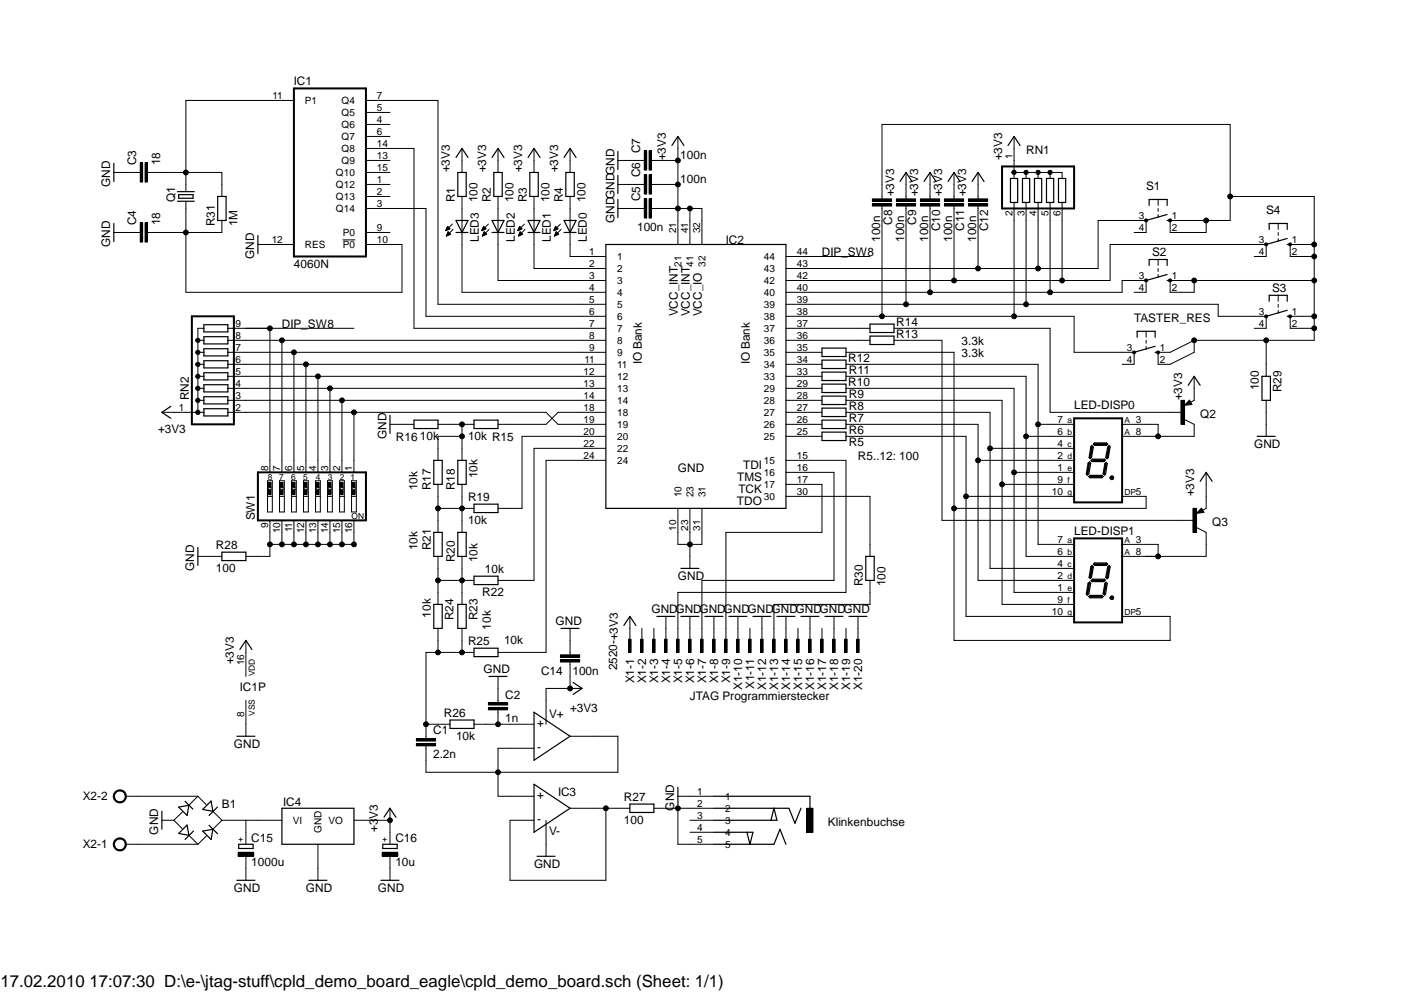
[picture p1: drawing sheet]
<svg xmlns="http://www.w3.org/2000/svg" width="297mm" height="210mm" viewBox="0 0 297 210" stroke-linecap="round" stroke-linejoin="round" font-family="sans-serif">
<g fill="none" stroke="#000" stroke-width=".21">
<path d="M24.1 36.5h5.6M29.7 34.5h.5v4h-.5zM30.7 34.5h.5v4h-.5zM31.2 36.5h15.7v5.1M62.2 21.3h-22.9v19.3M77.4 39h5.1M77.4 26.3h5.1M77.4 23.8h5.1M77.4 28.9h5.1M77.4 21.3h15.3v43.1h35.5M77.4 34h5.1M77.4 31.4h10.2v38.1h40.6"/>
<path d="M77.4 36.5h5.1M97.7 31.4v5.1M105.4 31.4v5.1M113 31.4v5.1M120.6 31.4v5.1M130.7 39h5.6M130.7 34h5.6M136.3 37h.5v4.1h-.5zM136.3 31.9h.5v4.1h-.5zM137.3 37h.5v4.1h-.5zM137.3 31.9h.5v4.1h-.5zM137.8 39h5.6"/>
<path d="M137.8 34h5.6M143.4 28.9v22.8M191.7 36.5v5.6M196.8 36.5v5.6M201.8 36.5v5.6M206.9 36.5v5.6M214.2 36.2l.3-.2 .4 .2 .1 .3-.1 .3-.4 .2-.3-.2-.1-.3 .5-.1-.5 .1zM214.5 36.5h10.2v1.3M214.5 28.9v8.9M216.7 36.2l.4-.2 .3 .2 .1 .3-.1 .3-.3 .2-.4-.2-.1-.3 .5-.1-.5 .1zM217.1 36.5v1.3M219.3 36.2l.3-.2 .4 .2 .1 .3-.1 .3-.4 .2-.3-.2-.1-.3 .5-.1-.5 .1z"/>
<path d="M219.6 36.5v1.3M221.8 36.2l.4-.2 .3 .2 .1 .3-.1 .3-.3 .2-.4-.2-.1-.3 .5-.1-.5 .1zM222.2 36.5v1.3M24.1 49.2h5.6M29.7 47.2h.5v4h-.5zM30.7 47.2h.5v4h-.5zM39.3 42.6v19.2h45.7v-10.1h-7.6M46.9 46.7v2.5h-15.7M54.6 51.7h7.6M72.5 50.8h2.6M77.4 41.6h5.1M77.4 44.1h12.7v22.8h38.1"/>
<path d="M77.4 49.2h5.1M94.3 48.7h.2M94.4 48.6h.3M94.4 48.6h.5M94.4 48.5h.7M94.4 49.9h.2M94.5 48.3h.6M94.5 49.8h.3M94.5 48.3h.5M94.5 49.7h.5M94.6 48.2h.4M94.6 49.6h.6"/>
<path d="M94.6 48.1h.3M94.6 49.5h.7M94.7 48h.1M94.7 49.4h.5M94.7 47.9l-.4 .9M94.7 47.9l.5 .5-.9 .4M94.7 47.9h.1M94.7 49.4h.4M94.7 49.2h.3M94.8 49.1h.1M94.8 49.1l-.4 .9M94.8 49.1l.5 .5-.9 .4"/>
<path d="M95.7 47.4l-1.4 1.4M95.8 48.6l-1.4 1.4M97.7 41.6v20.2h30.5M101.9 48.7h.2M102 48.6h.3M102 48.6h.5M102.1 48.5h.6M102.1 49.9h.1M102.1 48.3h.6M102.1 49.8h.3M102.1 49.7h.5M102.2 48.2h.4"/>
<path d="M102.2 49.6h.6M102.2 48.1h.3M102.2 49.5h.7M102.3 48h.1M102.3 49.4h.5M102.3 47.9h.1M102.3 49.4h.4M102.3 47.9l-.4 .9M102.3 47.9l.5 .5-.9 .4M102.4 49.2h.2M102.4 49.1h.1M102.4 49.1l-.3 .9"/>
<path d="M102.4 49.1l.6 .5-.9 .4M103.3 47.4l-1.4 1.4M103.5 48.6l-1.4 1.4M105.4 41.6v17.8h22.8M109.6 48.7h.1M109.6 48.6h.3M109.6 48.6h.5M109.7 48.5h.6M109.7 49.9h.1M109.7 48.3h.7M109.7 49.8h.3M109.8 48.3h.5"/>
<path d="M109.8 49.7h.4M109.8 48.2h.4M109.8 49.6h.6M109.9 48.1h.2M109.9 49.5h.6M109.9 48h.1M109.9 47.9h.1M109.9 49.4h.5M109.9 47.9l-.3 .9M109.9 47.9l.5 .5-.8 .4M110 49.2h.2M110 49.1h.1"/>
<path d="M110.1 49.1l-.4 .9M110.1 49.1l.5 .5-.9 .4M111 47.4l-1.4 1.4M111.1 48.6l-1.4 1.4M113 41.6v15.2h15.2M117.2 48.7h.1M117.2 48.6h.4M117.3 48.6h.5M117.3 48.5h.6M117.3 49.9h.1M117.3 48.3h.7M117.3 49.8h.3"/>
<path d="M117.4 48.3h.5M117.4 49.7h.5M117.4 48.2h.4M117.4 49.6h.7M117.5 48.1h.2M117.5 49.5h.6M117.5 48h.1M117.5 47.9h.1M117.5 49.4h.6M117.6 49.4h.3M117.6 49.2h.3M117.6 47.9l-.4 .9"/>
<path d="M117.6 47.9l.5 .5-.9 .4M117.6 49.1h.2M117.6 49.1h.1M117.7 49.1l-.4 .9M117.7 49.1l.5 .5-.9 .4M118.6 47.4l-1.4 1.4M118.7 48.6l-1.4 1.4M120.6 41.6v12.7h7.6M130.7 44.1h5.6M136.3 42.1h.5v4h-.5zM137.3 42.1h.5v4h-.5zM137.8 44.1h10.7v7.6"/>
<path d="M146 44.1v7.6M166.3 54.3h17.8M184.6 42.1h4v.5h-4zM184.6 43.1h4v.5h-4zM186.6 42.1v-15.8h73.7v20.4h-12.7v2.5h7.6v-2.5M186.6 43.6v23.3M189.6 42.1h4.1v.5h-4.1zM189.6 43.1h4.1v.5h-4.1zM191.7 43.6v20.8M194.7 42.1h4.1v.5h-4.1zM194.7 43.1h4.1v.5h-4.1zM196.8 43.6v18.2"/>
<path d="M199.8 42.1h4.1v.5h-4.1zM199.8 43.1h4.1v.5h-4.1zM201.8 43.6v15.8M204.9 42.1h4.1v.5h-4.1zM204.9 43.1h4.1v.5h-4.1zM206.9 43.6v13.2M214.5 42.8v24.1M217.1 42.8v21.6M219.6 42.8v14M222.2 42.8v19M224.7 42.8v16.6M239.9 49.2h2.6v-2.5h-10.2v10.1h-66"/>
<path d="M242.2 46.4h.5l.1 .3-.1 .2h-.5zM242.2 59.1h.5l.1 .3-.1 .2h-.5zM245 42.2v1.3M245 44.1v.6M245 45.4v.6M245 54.9v1.3M245 56.8v.6M245 58.1v.6M247.3 46.4h.5l.1 .3-.1 .2h-.5zM247.3 59.1h.5l.1 .3-.1 .2h-.5zM252.6 59.4v2.4h-5v-2.4h30.4M260.3 41.6h17.7v30.4h-25.4"/>
<path d="M265.3 54.3h2.6v-2.6h-33v7.7h-68.6M267.6 51.5h.5v.4h-.5zM270.4 47.3v1.3M270.4 49.2v.6M270.4 50.5v.6M272.7 51.5h.5v.4h-.5zM278 51.7h-5v2.6h5M41.5 71.7l.4-.1 .3 .1 .1 .3-.1 .3-.3 .2-.4-.2-.1-.3h.5h-.5zM41.5 74.3l.4-.2 .3 .2 .1 .2-.1 .4-.3 .1-.4-.1-.1-.4h.5h-.5zM41.5 76.8l.4-.1 .3 .1 .1 .3-.1 .3-.3 .2-.4-.2-.1-.3 .5-.1v.2l-.5-.1zM41.5 79.3l.4-.1 .3 .1 .1 .3-.1 .4-.3 .1-.4-.1-.1-.4h.5h-.5zM41.9 72h1.2"/>
<path d="M41.9 74.5h1.2M41.9 77.1h1.2M41.9 79.6h1.2M43.1 69.5h-1.2v17.7M48.2 69.5h26.7M48.2 72h80M48.2 74.5h80M48.2 77.1h80M48.2 79.6h80M57.1 69.5v30.4M59.6 72v27.9M62.2 74.5v25.4"/>
<path d="M64.7 77.1v22.8M67.3 79.6v20.3M166.3 61.8h71.1v-2.4h5.1v2.4h-2.6M166.3 64.4h91.4v2.5h10.2v2.6h-2.6M166.3 66.9h60.9v7.6h12.7v2.6h-2.5M166.3 69.5h17.8M166.3 72h17.8M166.3 74.5h7.6M166.3 77.1h7.6M166.3 79.6h7.6M179 74.5h22.8v61h45.8v-5.1h-10.2M179 77.1h40.6v38.1h7.6"/>
<path d="M179 79.6h38.1v38.1h10.1M189.1 69.5h33.1v17.7h27.9M189.1 72h10.2v38.1h53.3M239.7 74.3h.5l.1 .2-.1 .3h-.5zM242.5 70.1v1.3M242.5 72v.6M242.5 73.3v.6M244.8 74.3h.4l.2 .2-.2 .3h-.4zM245 74.5h2.6l5-2.5v2.5l-5 2.6h-2.6zM252.6 79.6v5.1l-.7 .4M267.6 66.7h.5v.5h-.5zM267.9 72v7.6"/>
<path d="M270.4 62.5v1.3M270.4 64.4v.6M270.4 65.7v.6M272.7 66.7h.5v.5h-.5zM278 66.9h-5v2.6h5M34.2 87.2h8.9M41.5 81.9l.4-.2 .3 .2 .1 .3-.1 .3-.3 .1-.4-.1-.1-.3 .5-.1-.5 .1zM41.5 84.4l.4-.2 .3 .2 .1 .3-.1 .3-.3 .2-.4-.2-.1-.3h.5h-.5zM41.5 87l.4-.2 .3 .2 .1 .2-.1 .4-.3 .1-.4-.1-.1-.4h.5h-.5zM41.9 82.2h1.2M41.9 84.7h1.2M48.2 87.2h67.3l2.6 2.6h10.1"/>
<path d="M48.2 82.2h80M48.2 84.7h80M69.8 82.2v17.7M72.3 84.7v15.2M74.9 87.2v12.7M82.5 89.8h5.1M92.7 89.8h7.6M97.7 89.8v7.6M97.7 92.3h-5v5.1M128.2 94.9h-15.2v27.9h-7.6M128.2 87.2h-10.1l-2.6 2.6h-10.1M128.2 92.3h-17.8v15.3h-5"/>
<path d="M128.2 97.4h-12.7v40.6h-10.1M166.3 87.2h7.6M166.3 82.2h7.6M166.3 84.7h7.6M166.3 89.8h7.6M166.3 92.3h7.6M166.3 97.4h12.7v27.9h-35.6v10.2M166.3 99.9h10.1v22.9h-27.9v12.7M179 87.2h30.5v33.1h17.7M179 82.2h35.5v43.1h12.7M179 84.7h33v43.2h15.2M179 89.8h27.9v33h20.3"/>
<path d="M179 92.3h25.4v38.1h22.8M206.9 97.4h20.3M209.5 94.9h17.7M214.5 99.9h12.7M217.1 92.3h10.1M219.6 89.8h7.6M237.4 89.8h7.6v2.5M249.8 84.7h.8v5.1h-.8zM250.6 88.8l2 1v2.5h-15.2M251.7 84.7l.5 .9-1.6 .2zM255.2 99.9v7.7l-.8 .4M267.9 84.7v7.6"/>
<path d="M41.9 117.7h5M56.6 105h1M56.6 101.7h1v6.6h-1zM56.9 103.6h.5v1h-.5zM56.9 102.1h.5v1h-.5zM56.9 103.1v.5M57.1 110.1v7.6h-5.1M57.4 103.1v.5M59.1 105h1.1M59.1 101.7h1.1v6.6h-1.1zM59.4 103.6h.5v1h-.5zM59.4 102.1h.5v1h-.5z"/>
<path d="M59.4 103.1v.5M59.6 110.1v5.1M59.9 103.1v.5M61.7 105h1M61.7 101.7h1v6.6h-1zM61.9 103.6h.5v1h-.5zM61.9 102.1h.5v1h-.5zM61.9 103.1v.5M62.2 110.1v5.1M62.4 103.1v.5M64.2 105h1M64.2 101.7h1v6.6h-1z"/>
<path d="M64.5 103.6h.5v1h-.5zM64.5 102.1h.5v1h-.5zM64.5 103.1v.5M64.7 110.1v5.1M65 103.1v.5M66.8 105h1M66.8 101.7h1v6.6h-1zM67 103.6h.5v1h-.5zM67 102.1h.5v1h-.5zM67 103.1v.5M67.3 110.1v5.1M67.5 103.1v.5"/>
<path d="M69.3 105h1M69.3 101.7h1v6.6h-1zM69.6 103.6h.5v1h-.5zM69.6 102.1h.5v1h-.5zM69.6 103.1v.5M69.8 110.1v5.1M70.1 103.1v.5M71.8 105h1.1M71.8 101.7h1.1v6.6h-1.1zM72.1 103.6h.5v1h-.5zM72.1 102.1h.5v1h-.5zM72.1 103.1v.5"/>
<path d="M72.3 110.1v5.1M72.6 103.1v.5M74.4 105h1M74.4 101.7h1v6.6h-1zM74.6 103.6h.5v1h-.5zM74.6 102.1h.5v1h-.5zM74.6 103.1v.5M74.9 110.1v5.1h-17.8M75.1 103.1v.5M92.7 102.5v10.1M92.7 117.7v10.2M92.7 107.6h7.6"/>
<path d="M97.7 102.5v10.1M97.7 117.7v10.2M143.4 107.6v7.6h5.1v-7.6M146 107.6v12.7M166.3 102.5h7.6v10.1h-20.3v22.9M166.3 105h17.8v12.7M204.4 105h22.8M212 102.5h15.2M234.9 100.8l.3-.1 .3 .1v.6l-.3 .1-.3-.1-.1-.3 .5-.1v.2l-.5-.1zM237.4 105h5.1v2.6h-40.7M237.4 115.2h7.6v2.5M252.4 107.6h.7v5h-.7z"/>
<path d="M253.1 111.6l2.1 1v5.1h-17.8M254.2 107.5l.5 .9-1.6 .2zM52 135.5v7.6M92.7 133v5M92.7 122.8h7.6M97.7 133v5M100.3 138h-10.2v18.3M118.6 138.6h4v.5h-4zM118.6 139.6h4v.5h-4zM120.6 133v5.6M133 135.3h.5v2.7h-.5zM133.3 130.4v5.1"/>
<path d="M135.5 135.3h.6v2.7h-.6zM135.8 133v2.5M138.1 135.3h.5v2.7h-.5zM138.3 133v2.5M140.6 135.3h.5v2.7h-.5zM140.9 130.4v5.1M143.2 135.3h.5v2.7h-.5zM145.7 135.3h.5v2.7h-.5zM146 130.4v5.1M148.2 135.3h.6v2.7h-.6zM150.8 135.3h.5v2.7h-.5zM151 130.4v5.1"/>
<path d="M153.3 135.3h.5v2.7h-.5zM155.9 135.3h.5v2.7h-.5zM156.1 130.4v5.1M158.4 135.3h.5v2.7h-.5zM158.7 133v2.5M160.9 135.3h.6v2.7h-.6zM161.2 130.4v5.1M163.5 135.3h.5v2.7h-.5zM166 135.3h.5v2.7h-.5zM166.3 130.4v5.1M168.6 135.3h.5v2.7h-.5zM168.8 133v2.5"/>
<path d="M171.1 135.3h.5v2.7h-.5zM171.4 130.4v5.1M173.6 135.3h.6v2.7h-.6zM173.9 133v2.5M176.2 135.3h.5v2.7h-.5zM176.4 130.4v5.1M178.7 135.3h.5v2.7h-.5zM179 133v2.5M181.3 135.3h.5v2.7h-.5zM181.5 130.4v5.1M184.1 122.8v5.1h-20.4v7.6M234.9 126.2l.3-.1 .3 .1v.6h-.6l-.1-.3 .5-.1-.1 .2-.4-.1z"/>
<path d="M52 148.2v7.6M88.1 156.3h4.1v.5h-4.1zM88.1 157.3h4.1v.5h-4.1zM90.1 153.2h5.1M100.3 153.2h12.7M103.3 148.7h4.1v.5h-4.1zM103.3 149.7h4.1v.5h-4.1zM105.4 143.1v5.6M105.4 150.2v3M113 158.3h-7.6v10.2h7.6M120.6 140.1v5.6M120.6 155.8h10.1v7.6h-40.6v-5.6"/>
<path d="M123.1 145.7h-7.6v7.5M24.3 177.8a1.39 1.39 0 0 1 2.2 .1 1.39 1.39 0 0 1-.8 2.1 1.39 1.39 0 0 1-1.7-1.4h.2a1.13 1.13 0 0 1 1.5-1.1 1.13 1.13 0 0 1 .4 1.9 1.13 1.13 0 0 1-1.8-.4l-.1-.4h-.2zM24.3 167.6a1.4 1.4 0 0 1 2.2 .2 1.4 1.4 0 0 1-.8 2.1 1.4 1.4 0 0 1-1.7-1.4h.2a1.13 1.13 0 0 1 1.6-1.1 1.13 1.13 0 0 1 .3 1.9 1.13 1.13 0 0 1-1.8-.4l-.1-.4h-.2zM26.6 168.5h15.3M26.6 178.6h15.3M34.2 173.6h2.6M36.8 173.6l1.8 1.8M38.6 171.8l-1.8 1.8M40 176.7l1.9 1.9M41.9 168.5l-1.9 1.9M41.9 168.5l1.8 1.8M43.7 176.9l-1.8 1.7"/>
<path d="M45 171.7l1.9 1.9M46.9 173.6h12.7M46.9 173.6l-1.9 1.9M52 173.6v5M67.3 178.6v7.7M74.9 173.6h7.6M82.5 171v7.6M115.5 173.6v7.6M120.6 171h12.7M128.2 171v15.3h-20.3v-12.7h5.1M138.3 171h12.7M143.4 171v7.6h7.6"/>
<path d="M143.4 168.5h7.6M146 173.6h5M146 176.1h5M170.7 171h1.3v5.1h-1.3zM50.4 180.3h3.3v.9h-3.3zM52 181.2v5.1M80.9 180.3h3.3v.9h-3.3zM82.5 181.2v5.1"/>
<circle cx="39.3" cy="36.5" r=".51"/>
<circle cx="143.4" cy="34" r=".51"/>
<circle cx="143.4" cy="39" r=".51"/>
<circle cx="39.3" cy="49.2" r=".51"/>
<circle cx="143.4" cy="44.1" r=".51"/>
<circle cx="146" cy="44.1" r=".51"/>
<circle cx="201.8" cy="59.4" r=".51"/>
<circle cx="206.9" cy="56.8" r=".51"/>
<circle cx="219.6" cy="56.8" r=".51"/>
<circle cx="224.7" cy="59.4" r=".51"/>
<circle cx="252.6" cy="59.4" r=".51"/>
<circle cx="255.2" cy="46.7" r=".51"/>
<circle cx="260.3" cy="41.6" r=".51"/>
<circle cx="278" cy="59.4" r=".51"/>
<circle cx="278" cy="51.7" r=".51"/>
<circle cx="278" cy="54.3" r=".51"/>
<circle cx="57.1" cy="69.5" r=".51"/>
<circle cx="59.6" cy="72" r=".51"/>
<circle cx="62.2" cy="74.5" r=".51"/>
<circle cx="64.7" cy="77.1" r=".51"/>
<circle cx="67.3" cy="79.6" r=".51"/>
<circle cx="186.6" cy="66.9" r=".51"/>
<circle cx="191.7" cy="64.4" r=".51"/>
<circle cx="196.8" cy="61.8" r=".51"/>
<circle cx="214.5" cy="66.9" r=".51"/>
<circle cx="217.1" cy="64.4" r=".51"/>
<circle cx="222.2" cy="61.8" r=".51"/>
<circle cx="252.6" cy="72" r=".51"/>
<circle cx="267.9" cy="72" r=".51"/>
<circle cx="278" cy="69.5" r=".51"/>
<circle cx="278" cy="66.9" r=".51"/>
<circle cx="69.8" cy="82.2" r=".51"/>
<circle cx="72.3" cy="84.7" r=".51"/>
<circle cx="74.9" cy="87.2" r=".51"/>
<circle cx="97.7" cy="89.8" r=".51"/>
<circle cx="97.7" cy="92.3" r=".51"/>
<circle cx="206.9" cy="97.4" r=".51"/>
<circle cx="209.5" cy="94.9" r=".51"/>
<circle cx="214.5" cy="99.9" r=".51"/>
<circle cx="217.1" cy="92.3" r=".51"/>
<circle cx="219.6" cy="89.8" r=".51"/>
<circle cx="245" cy="92.3" r=".51"/>
<circle cx="57.1" cy="115.2" r=".51"/>
<circle cx="59.6" cy="115.2" r=".51"/>
<circle cx="62.2" cy="115.2" r=".51"/>
<circle cx="64.7" cy="115.2" r=".51"/>
<circle cx="67.3" cy="115.2" r=".51"/>
<circle cx="69.8" cy="115.2" r=".51"/>
<circle cx="72.3" cy="115.2" r=".51"/>
<circle cx="74.9" cy="115.2" r=".51"/>
<circle cx="92.7" cy="107.6" r=".51"/>
<circle cx="97.7" cy="107.6" r=".51"/>
<circle cx="146" cy="115.2" r=".51"/>
<circle cx="201.8" cy="107.6" r=".51"/>
<circle cx="204.4" cy="105" r=".51"/>
<circle cx="212" cy="102.5" r=".51"/>
<circle cx="245" cy="117.7" r=".51"/>
<circle cx="92.7" cy="122.8" r=".51"/>
<circle cx="92.7" cy="138" r=".51"/>
<circle cx="97.7" cy="122.8" r=".51"/>
<circle cx="97.7" cy="138" r=".51"/>
<circle cx="90.1" cy="153.2" r=".51"/>
<circle cx="105.4" cy="153.2" r=".51"/>
<circle cx="120.6" cy="145.7" r=".51"/>
<circle cx="82.5" cy="173.6" r=".51"/>
<circle cx="105.4" cy="163.4" r=".51"/>
<circle cx="128.2" cy="171" r=".51"/>
<circle cx="143.4" cy="171" r=".51"/>
</g>
<g fill="none" stroke="#000" stroke-width=".42">
<path d="M62.2 18.7h15.2v35.6h-15.2zM212 35.2h15.2v8.9h-15.2zM40.6 66.9h8.9v22.9h-8.9zM54.6 99.9h22.8v10.2h-22.8zM227.2 88.5h10.2v17.8h-10.2zM230.4 98l-.4 2.3M231.1 94.6l-.4 2.2M231.1 97.4h2.5M231.6 94h2.5M234 98.2l-.4 2M234.6 94.6l-.4 2.2M227.2 113.9h10.2v17.8h-10.2z"/>
<path d="M230.7 100.8h2.4M231.6 119.4h2.5M230.4 123.4l-.4 2.3M230.7 126.2h2.4M231.1 120l-.4 2.2M231.1 122.8h2.5M234 123.6l-.4 2M234.6 120l-.4 2.2"/>
</g>
<g fill="none" stroke="#000" stroke-width=".25">
<path d="M24.1 34.6v3.8M96.5 33.3l1.2-1.9 1.3 1.9M96.9 36.5h1.7v5.1h-1.7zM104.1 33.3l1.3-1.9 1.2 1.9M104.5 36.5h1.8v5.1h-1.8zM111.7 33.3l1.3-1.9 1.3 1.9M112.1 36.5h1.8v5.1h-1.8zM119.3 33.3l1.3-1.9 1.3 1.9M119.7 36.5h1.8v5.1h-1.8zM130.7 32v3.9M130.7 37.1v3.8M142.2 30.8l1.2-1.9 1.3 1.9"/>
<path d="M190.4 38.4l1.3-1.9 1.3 1.9M195.5 38.4l1.3-1.9 1.2 1.9M200.6 38.4l1.2-1.9 1.3 1.9M205.7 38.4l1.2-1.9 1.3 1.9M213.3 30.8l1.2-1.9 1.3 1.9M213.8 37.8h1.5v5h-1.5zM216.3 37.8h1.5v5h-1.5zM218.9 37.8h1.5v5h-1.5zM221.4 37.8h1.5v5h-1.5zM223.9 37.8h1.6v5h-1.6zM24.1 47.3v3.8M37.5 40.6h3.6"/>
<path d="M37.5 42.6h3.6M37.8 41.2h3v.8h-3zM46.1 41.6h1.7v5.1h-1.7zM54.6 49.8v3.8M96.5 46.7h2.5l-1.3 2.5zM96.5 49.2h2.5M104.1 49.2h2.5M104.1 46.7h2.5l-1.2 2.5zM111.7 49.2h2.6M111.7 46.7h2.6l-1.3 2.5zM119.3 49.2h2.6M119.3 46.7h2.6l-1.3 2.5z"/>
<path d="M128.2 51.7h38.1v55.9h-38.1zM130.7 42.2v3.8M243.1 43.5v-1.3h3.8v1.3M243.1 56.2v-1.3h3.8v1.3M246.9 46.7h.7M246.9 45.4l-4.4 1.3M246.9 59.4h.7M246.9 58.1l-4.4 1.3M268.5 48.6v-1.3h3.8v1.3M272.3 51.7h.7M272.3 50.5l-4.4 1.2M43.1 68.7h5.1v1.5h-5.1z"/>
<path d="M43.1 71.2h5.1v1.6h-5.1zM43.1 73.8h5.1v1.5h-5.1zM43.1 76.3h5.1v1.6h-5.1zM43.1 78.9h5.1v1.5h-5.1zM173.9 73.7h5.1v1.7h-5.1zM173.9 76.2h5.1v1.8h-5.1zM173.9 78.7h5.1v1.8h-5.1zM184.1 71.1h5v1.8h-5zM184.1 68.6h5v1.8h-5zM240.6 71.4v-1.3h3.8v1.3M244.4 74.5h.6M244.4 73.3l-4.5 1.2"/>
<path d="M267 79.6h1.8v5.1h-1.8zM268.5 63.8v-1.3h3.8v1.3M272.3 66.9h.7M272.3 65.7l-4.4 1.2M36.1 86l-1.9 1.2 1.9 1.3M43.1 86.5h5.1v1.5h-5.1zM43.1 81.4h5.1v1.5h-5.1zM43.1 83.9h5.1v1.6h-5.1zM82.5 87.9v3.8M87.6 88.9h5.1v1.8h-5.1zM91.8 97.4h1.8v5.1h-1.8zM96.9 97.4h1.7v5.1h-1.7z"/>
<path d="M100.3 88.9h5.1v1.8h-5.1zM173.9 91.4h5.1v1.8h-5.1zM173.9 81.3h5.1v1.8h-5.1zM173.9 83.8h5.1v1.8h-5.1zM173.9 86.4h5.1v1.7h-5.1zM173.9 88.9h5.1v1.8h-5.1zM230.2 98l.3-.3 .3 .3-.4 2.2-.4 .3-.2-.2zM230.8 94.5l.2-.2 .3 .3-.4 2.2-.2 .3-.3-.3zM230.8 97.5l.4-.3h2.5l.1 .2-.3 .3h-2.5zM231.3 94l.3-.3h2.5l.3 .3-.3 .2h-2.5zM233.8 98.1l.2-.3 .3 .3-.4 2.2-.2 .2-.3-.3zM234.7 94.3l.2 .2-.4 2.3-.3 .3-.3-.3 .5-2.2z"/>
<path d="M251.4 81.5l1.2-1.9 1.3 1.9M251.6 85.3h-.4l.4-.2 .3 .4-1 .1 .7-.8 .4 .7M266 92.3h3.8M41.9 115.8v3.8M46.9 116.8h5.1v1.8h-5.1zM91.8 112.6h1.8v5.1h-1.8zM96.9 112.6h1.7v5.1h-1.7zM100.3 106.7h5.1v1.8h-5.1zM183.2 117.7h1.8v5.1h-1.8zM230.3 100.8l.3-.2h2.5l.3 .2-.3 .3h-2.5zM230.8 119.9l.2-.2 .3 .3-.4 2.2-.2 .2-.3-.2zM231.3 119.4l.3-.3h2.5l.3 .3-.3 .2h-2.5z"/>
<path d="M234.4 120l.3-.3 .2 .2-.4 2.3-.3 .3-.3-.3zM253.9 101.9l1.3-2 1.3 2M254.2 108.2h-.4l.4-.3 .2 .4-1 .2 .8-.8 .3 .6M50.8 137.4l1.2-1.9 1.3 1.9M91.8 127.9h1.8v5.1h-1.8zM96.9 127.9h1.7v5.1h-1.7zM100.3 121.9h5.1v1.8h-5.1zM100.3 137.2h5.1v1.7h-5.1zM118.7 133h3.8M132 132.3l1.3-1.9 1.2 1.9M139 130.4h3.8M144.1 120.3h3.8"/>
<path d="M144.1 130.4h3.8M149.1 130.4h3.8M154.2 130.4h3.8M159.3 130.4h3.8M164.4 130.4h3.8M169.5 130.4h3.8M174.5 130.4h3.8M179.6 130.4h3.8M230.2 123.4l.3-.3 .3 .3-.4 2.2-.4 .3-.2-.2zM230.6 126h2.5l.3 .2-.3 .3h-2.5l-.3-.3zM230.8 122.9l.4-.3h2.5l.1 .2-.3 .3h-2.5zM233.8 123.4l.2-.2 .3 .2-.4 2.3-.2 .2-.3-.3z"/>
<path d="M50.1 155.8h3.8M95.2 152.4h5.1v1.7h-5.1zM103.5 143.1h3.8M113 150.7l7.6 5.1-7.6 5.1zM121.2 144.4l1.9 1.3-1.9 1.2M34.2 171.7v3.8M37.8 170.8l2.2-.4-.4 2.2zM39.2 169.5l1.6 1.7M39.6 174.6l.4 2.1-2.2-.3zM40.9 175.9l-1.7 1.7M42.9 171.3l1.8-1.8 .3 2.2zM42.9 175.9l2.1-.4-.3 2.1z"/>
<path d="M44.2 174.6l1.8 1.8M46 170.8l-1.8 1.8M50.5 178.6h3v.9h-3zM59.6 171h15.3v7.6h-15.3zM81 178.6h3v.9h-3zM81.2 172.9l1.3-1.9 1.3 1.9M113 165.9l7.6 5.1-7.6 5.1zM133.3 170.1h5v1.8h-5zM143.4 166.6v3.8M151 171h15.9l1.3 3.2 1.3-3.2M151 178.6h12.7l1.3-3.1 1.3 3.1M151 168.5h20.4v2.5"/>
<path d="M151 173.6h13.4l-.7-2.6-.6 2.6M151 176.1h8.3l-.6 2.5-.7-2.5M50.1 186.3h3.8M65.4 186.3h3.8M80.6 186.3h3.8M113.6 181.2h3.8"/>
</g>
<g fill="#000">
<path d="M29.7 34.5h.5v4h-.5z" fill-rule="evenodd"/>
<path d="M30.7 34.5h.5v4h-.5z" fill-rule="evenodd"/>
<path d="M136.3 37h.5v4.1h-.5z" fill-rule="evenodd"/>
<path d="M136.3 31.9h.5v4.1h-.5z" fill-rule="evenodd"/>
<path d="M137.3 37h.5v4.1h-.5z" fill-rule="evenodd"/>
<path d="M137.3 31.9h.5v4.1h-.5z" fill-rule="evenodd"/>
<path d="M214.2 36.2l.3-.2 .4 .2 .1 .3-.1 .3-.4 .2-.3-.2-.1-.3 .5-.1-.5 .1z" fill-rule="evenodd"/>
<path d="M216.7 36.2l.4-.2 .3 .2 .1 .3-.1 .3-.3 .2-.4-.2-.1-.3 .5-.1-.5 .1z" fill-rule="evenodd"/>
<path d="M219.3 36.2l.3-.2 .4 .2 .1 .3-.1 .3-.4 .2-.3-.2-.1-.3 .5-.1-.5 .1z" fill-rule="evenodd"/>
<path d="M221.8 36.2l.4-.2 .3 .2 .1 .3-.1 .3-.3 .2-.4-.2-.1-.3 .5-.1-.5 .1z" fill-rule="evenodd"/>
<path d="M29.7 47.2h.5v4h-.5z" fill-rule="evenodd"/>
<path d="M30.7 47.2h.5v4h-.5z" fill-rule="evenodd"/>
<path d="M136.3 42.1h.5v4h-.5z" fill-rule="evenodd"/>
<path d="M137.3 42.1h.5v4h-.5z" fill-rule="evenodd"/>
<path d="M184.6 42.1h4v.5h-4z" fill-rule="evenodd"/>
<path d="M184.6 43.1h4v.5h-4z" fill-rule="evenodd"/>
<path d="M189.6 42.1h4.1v.5h-4.1z" fill-rule="evenodd"/>
<path d="M189.6 43.1h4.1v.5h-4.1z" fill-rule="evenodd"/>
<path d="M194.7 42.1h4.1v.5h-4.1z" fill-rule="evenodd"/>
<path d="M194.7 43.1h4.1v.5h-4.1z" fill-rule="evenodd"/>
<path d="M199.8 42.1h4.1v.5h-4.1z" fill-rule="evenodd"/>
<path d="M199.8 43.1h4.1v.5h-4.1z" fill-rule="evenodd"/>
<path d="M204.9 42.1h4.1v.5h-4.1z" fill-rule="evenodd"/>
<path d="M204.9 43.1h4.1v.5h-4.1z" fill-rule="evenodd"/>
<path d="M242.2 46.4h.5l.1 .3-.1 .2h-.5z" fill-rule="evenodd"/>
<path d="M242.2 59.1h.5l.1 .3-.1 .2h-.5z" fill-rule="evenodd"/>
<path d="M247.3 46.4h.5l.1 .3-.1 .2h-.5z" fill-rule="evenodd"/>
<path d="M247.3 59.1h.5l.1 .3-.1 .2h-.5z" fill-rule="evenodd"/>
<path d="M267.6 51.5h.5v.4h-.5z" fill-rule="evenodd"/>
<path d="M272.7 51.5h.5v.4h-.5z" fill-rule="evenodd"/>
<path d="M41.5 71.7l.4-.1 .3 .1 .1 .3-.1 .3-.3 .2-.4-.2-.1-.3h.5h-.5z" fill-rule="evenodd"/>
<path d="M41.5 74.3l.4-.2 .3 .2 .1 .2-.1 .4-.3 .1-.4-.1-.1-.4h.5h-.5z" fill-rule="evenodd"/>
<path d="M41.5 76.8l.4-.1 .3 .1 .1 .3-.1 .3-.3 .2-.4-.2-.1-.3 .5-.1v.2l-.5-.1z" fill-rule="evenodd"/>
<path d="M41.5 79.3l.4-.1 .3 .1 .1 .3-.1 .4-.3 .1-.4-.1-.1-.4h.5h-.5z" fill-rule="evenodd"/>
<path d="M239.7 74.3h.5l.1 .2-.1 .3h-.5z" fill-rule="evenodd"/>
<path d="M244.8 74.3h.4l.2 .2-.2 .3h-.4z" fill-rule="evenodd"/>
<path d="M267.6 66.7h.5v.5h-.5z" fill-rule="evenodd"/>
<path d="M272.7 66.7h.5v.5h-.5z" fill-rule="evenodd"/>
<path d="M41.5 81.9l.4-.2 .3 .2 .1 .3-.1 .3-.3 .1-.4-.1-.1-.3 .5-.1-.5 .1z" fill-rule="evenodd"/>
<path d="M41.5 84.4l.4-.2 .3 .2 .1 .3-.1 .3-.3 .2-.4-.2-.1-.3h.5h-.5z" fill-rule="evenodd"/>
<path d="M41.5 87l.4-.2 .3 .2 .1 .2-.1 .4-.3 .1-.4-.1-.1-.4h.5h-.5z" fill-rule="evenodd"/>
<path d="M249.8 84.7h.8v5.1h-.8z" fill-rule="evenodd"/>
<path d="M56.9 103.6h.5v1h-.5z" fill-rule="evenodd"/>
<path d="M56.9 102.1h.5v1h-.5z" fill-rule="evenodd"/>
<path d="M59.4 103.6h.5v1h-.5z" fill-rule="evenodd"/>
<path d="M59.4 102.1h.5v1h-.5z" fill-rule="evenodd"/>
<path d="M61.9 103.6h.5v1h-.5z" fill-rule="evenodd"/>
<path d="M61.9 102.1h.5v1h-.5z" fill-rule="evenodd"/>
<path d="M64.5 103.6h.5v1h-.5z" fill-rule="evenodd"/>
<path d="M64.5 102.1h.5v1h-.5z" fill-rule="evenodd"/>
<path d="M67 103.6h.5v1h-.5z" fill-rule="evenodd"/>
<path d="M67 102.1h.5v1h-.5z" fill-rule="evenodd"/>
<path d="M69.6 103.6h.5v1h-.5z" fill-rule="evenodd"/>
<path d="M69.6 102.1h.5v1h-.5z" fill-rule="evenodd"/>
<path d="M72.1 103.6h.5v1h-.5z" fill-rule="evenodd"/>
<path d="M72.1 102.1h.5v1h-.5z" fill-rule="evenodd"/>
<path d="M74.6 103.6h.5v1h-.5z" fill-rule="evenodd"/>
<path d="M74.6 102.1h.5v1h-.5z" fill-rule="evenodd"/>
<path d="M234.9 100.8l.3-.1 .3 .1v.6l-.3 .1-.3-.1-.1-.3 .5-.1v.2l-.5-.1z" fill-rule="evenodd"/>
<path d="M252.4 107.6h.7v5h-.7z" fill-rule="evenodd"/>
<path d="M118.6 138.6h4v.5h-4z" fill-rule="evenodd"/>
<path d="M118.6 139.6h4v.5h-4z" fill-rule="evenodd"/>
<path d="M133 135.3h.5v2.7h-.5z" fill-rule="evenodd"/>
<path d="M135.5 135.3h.6v2.7h-.6z" fill-rule="evenodd"/>
<path d="M138.1 135.3h.5v2.7h-.5z" fill-rule="evenodd"/>
<path d="M140.6 135.3h.5v2.7h-.5z" fill-rule="evenodd"/>
<path d="M143.2 135.3h.5v2.7h-.5z" fill-rule="evenodd"/>
<path d="M145.7 135.3h.5v2.7h-.5z" fill-rule="evenodd"/>
<path d="M148.2 135.3h.6v2.7h-.6z" fill-rule="evenodd"/>
<path d="M150.8 135.3h.5v2.7h-.5z" fill-rule="evenodd"/>
<path d="M153.3 135.3h.5v2.7h-.5z" fill-rule="evenodd"/>
<path d="M155.9 135.3h.5v2.7h-.5z" fill-rule="evenodd"/>
<path d="M158.4 135.3h.5v2.7h-.5z" fill-rule="evenodd"/>
<path d="M160.9 135.3h.6v2.7h-.6z" fill-rule="evenodd"/>
<path d="M163.5 135.3h.5v2.7h-.5z" fill-rule="evenodd"/>
<path d="M166 135.3h.5v2.7h-.5z" fill-rule="evenodd"/>
<path d="M168.6 135.3h.5v2.7h-.5z" fill-rule="evenodd"/>
<path d="M171.1 135.3h.5v2.7h-.5z" fill-rule="evenodd"/>
<path d="M173.6 135.3h.6v2.7h-.6z" fill-rule="evenodd"/>
<path d="M176.2 135.3h.5v2.7h-.5z" fill-rule="evenodd"/>
<path d="M178.7 135.3h.5v2.7h-.5z" fill-rule="evenodd"/>
<path d="M181.3 135.3h.5v2.7h-.5z" fill-rule="evenodd"/>
<path d="M234.9 126.2l.3-.1 .3 .1v.6h-.6l-.1-.3 .5-.1-.1 .2-.4-.1z" fill-rule="evenodd"/>
<path d="M88.1 156.3h4.1v.5h-4.1z" fill-rule="evenodd"/>
<path d="M88.1 157.3h4.1v.5h-4.1z" fill-rule="evenodd"/>
<path d="M103.3 148.7h4.1v.5h-4.1z" fill-rule="evenodd"/>
<path d="M103.3 149.7h4.1v.5h-4.1z" fill-rule="evenodd"/>
<path d="M24.3 177.8a1.39 1.39 0 0 1 2.2 .1 1.39 1.39 0 0 1-.8 2.1 1.39 1.39 0 0 1-1.7-1.4h.2a1.13 1.13 0 0 1 1.5-1.1 1.13 1.13 0 0 1 .4 1.9 1.13 1.13 0 0 1-1.8-.4l-.1-.4h-.2z" fill-rule="evenodd"/>
<path d="M24.3 167.6a1.4 1.4 0 0 1 2.2 .2 1.4 1.4 0 0 1-.8 2.1 1.4 1.4 0 0 1-1.7-1.4h.2a1.13 1.13 0 0 1 1.6-1.1 1.13 1.13 0 0 1 .3 1.9 1.13 1.13 0 0 1-1.8-.4l-.1-.4h-.2z" fill-rule="evenodd"/>
<path d="M170.7 171h1.3v5.1h-1.3z" fill-rule="evenodd"/>
<path d="M50.4 180.3h3.3v.9h-3.3z" fill-rule="evenodd"/>
<path d="M80.9 180.3h3.3v.9h-3.3z" fill-rule="evenodd"/>
<circle cx="39.3" cy="36.5" r=".51"/>
<circle cx="143.4" cy="34" r=".51"/>
<circle cx="143.4" cy="39" r=".51"/>
<circle cx="39.3" cy="49.2" r=".51"/>
<circle cx="143.4" cy="44.1" r=".51"/>
<circle cx="146" cy="44.1" r=".51"/>
<circle cx="201.8" cy="59.4" r=".51"/>
<circle cx="206.9" cy="56.8" r=".51"/>
<circle cx="219.6" cy="56.8" r=".51"/>
<circle cx="224.7" cy="59.4" r=".51"/>
<circle cx="252.6" cy="59.4" r=".51"/>
<circle cx="255.2" cy="46.7" r=".51"/>
<circle cx="260.3" cy="41.6" r=".51"/>
<circle cx="278" cy="59.4" r=".51"/>
<circle cx="278" cy="51.7" r=".51"/>
<circle cx="278" cy="54.3" r=".51"/>
<circle cx="57.1" cy="69.5" r=".51"/>
<circle cx="59.6" cy="72" r=".51"/>
<circle cx="62.2" cy="74.5" r=".51"/>
<circle cx="64.7" cy="77.1" r=".51"/>
<circle cx="67.3" cy="79.6" r=".51"/>
<circle cx="186.6" cy="66.9" r=".51"/>
<circle cx="191.7" cy="64.4" r=".51"/>
<circle cx="196.8" cy="61.8" r=".51"/>
<circle cx="214.5" cy="66.9" r=".51"/>
<circle cx="217.1" cy="64.4" r=".51"/>
<circle cx="222.2" cy="61.8" r=".51"/>
<circle cx="252.6" cy="72" r=".51"/>
<circle cx="267.9" cy="72" r=".51"/>
<circle cx="278" cy="69.5" r=".51"/>
<circle cx="278" cy="66.9" r=".51"/>
<circle cx="69.8" cy="82.2" r=".51"/>
<circle cx="72.3" cy="84.7" r=".51"/>
<circle cx="74.9" cy="87.2" r=".51"/>
<circle cx="97.7" cy="89.8" r=".51"/>
<circle cx="97.7" cy="92.3" r=".51"/>
<circle cx="206.9" cy="97.4" r=".51"/>
<circle cx="209.5" cy="94.9" r=".51"/>
<circle cx="214.5" cy="99.9" r=".51"/>
<circle cx="217.1" cy="92.3" r=".51"/>
<circle cx="219.6" cy="89.8" r=".51"/>
<circle cx="245" cy="92.3" r=".51"/>
<circle cx="57.1" cy="115.2" r=".51"/>
<circle cx="59.6" cy="115.2" r=".51"/>
<circle cx="62.2" cy="115.2" r=".51"/>
<circle cx="64.7" cy="115.2" r=".51"/>
<circle cx="67.3" cy="115.2" r=".51"/>
<circle cx="69.8" cy="115.2" r=".51"/>
<circle cx="72.3" cy="115.2" r=".51"/>
<circle cx="74.9" cy="115.2" r=".51"/>
<circle cx="92.7" cy="107.6" r=".51"/>
<circle cx="97.7" cy="107.6" r=".51"/>
<circle cx="146" cy="115.2" r=".51"/>
<circle cx="201.8" cy="107.6" r=".51"/>
<circle cx="204.4" cy="105" r=".51"/>
<circle cx="212" cy="102.5" r=".51"/>
<circle cx="245" cy="117.7" r=".51"/>
<circle cx="92.7" cy="122.8" r=".51"/>
<circle cx="92.7" cy="138" r=".51"/>
<circle cx="97.7" cy="122.8" r=".51"/>
<circle cx="97.7" cy="138" r=".51"/>
<circle cx="90.1" cy="153.2" r=".51"/>
<circle cx="105.4" cy="153.2" r=".51"/>
<circle cx="120.6" cy="145.7" r=".51"/>
<circle cx="82.5" cy="173.6" r=".51"/>
<circle cx="105.4" cy="163.4" r=".51"/>
<circle cx="128.2" cy="171" r=".51"/>
<circle cx="143.4" cy="171" r=".51"/>
</g>
<path d="M235.1 101.1h.3M235.1 126.5h.3" fill="none" stroke="#000" stroke-width=".34"/>
<text font-size="3.6" x=".1" y="208.8">17.02.2010 17:07:30 D:\e-\jtag-stuff\cpld_demo_board_eagle\cpld_demo_board.sch (Sheet: 1/1)</text>
<g font-size="2.5">
<text x="62.2" y="18.1">IC1</text>
<text x="28.8" y="35" transform="rotate(-90 28.8 35)">C3</text>
<text x="33.9" y="35" transform="rotate(-90 33.9 35)">18</text>
<text x="135.4" y="32.4" transform="rotate(-90 135.4 32.4)">C7</text>
<text x="140.9" y="34" transform="rotate(-90 140.9 34)">+3V3</text>
<text x="143.9" y="33.6">100n</text>
<text x="212" y="34" transform="rotate(-90 212 34)">+3V3</text>
<text x="217.1" y="32.7">RN1</text>
<text x="23.3" y="39.5" transform="rotate(-90 23.3 39.5)">GND</text>
<text x="95.2" y="36.5" transform="rotate(-90 95.2 36.5)">+3V3</text>
<text x="102.8" y="36.5" transform="rotate(-90 102.8 36.5)">+3V3</text>
<text x="110.4" y="36.5" transform="rotate(-90 110.4 36.5)">+3V3</text>
<text x="118.1" y="36.5" transform="rotate(-90 118.1 36.5)">+3V3</text>
<text x="135.4" y="37.5" transform="rotate(-90 135.4 37.5)">C6</text>
<text x="143.9" y="38.7">100n</text>
<text x="189.1" y="41.6" transform="rotate(-90 189.1 41.6)">+3V3</text>
<text x="194.2" y="41.6" transform="rotate(-90 194.2 41.6)">+3V3</text>
<text x="199.3" y="41.6" transform="rotate(-90 199.3 41.6)">+3V3</text>
<text x="204.4" y="41.6" transform="rotate(-90 204.4 41.6)">+3V3</text>
<text x="242.5" y="40.3">S1</text>
<text x="28.8" y="47.7" transform="rotate(-90 28.8 47.7)">C4</text>
<text x="33.9" y="47.7" transform="rotate(-90 33.9 47.7)">18</text>
<text x="37" y="42.8" transform="rotate(-90 37 42.8)">Q1</text>
<text x="45.5" y="47.9" transform="rotate(-90 45.5 47.9)">R31</text>
<text x="50.2" y="47.9" transform="rotate(-90 50.2 47.9)">1M</text>
<text x="96.2" y="42.8" transform="rotate(-90 96.2 42.8)">R1</text>
<text x="101" y="42.8" transform="rotate(-90 101 42.8)">100</text>
<text x="103.8" y="42.8" transform="rotate(-90 103.8 42.8)">R2</text>
<text x="108.7" y="42.8" transform="rotate(-90 108.7 42.8)">100</text>
<text x="111.5" y="42.8" transform="rotate(-90 111.5 42.8)">R3</text>
<text x="116.3" y="42.8" transform="rotate(-90 116.3 42.8)">100</text>
<text x="119.1" y="42.8" transform="rotate(-90 119.1 42.8)">R4</text>
<text x="123.9" y="42.8" transform="rotate(-90 123.9 42.8)">100</text>
<text x="130" y="47.2" transform="rotate(-90 130 47.2)">GNDGNDGND</text>
<text x="135.4" y="42.6" transform="rotate(-90 135.4 42.6)">C5</text>
<text x="188.8" y="47.6" transform="rotate(-90 188.8 47.6)">C8</text>
<text x="193.8" y="47.6" transform="rotate(-90 193.8 47.6)">C9</text>
<text x="267.9" y="45.4">S4</text>
<text x="23.3" y="52.2" transform="rotate(-90 23.3 52.2)">GND</text>
<text x="101.3" y="51.2" transform="rotate(-90 101.3 51.2)">LED3</text>
<text x="108.9" y="51.2" transform="rotate(-90 108.9 51.2)">LED2</text>
<text x="116.5" y="51.2" transform="rotate(-90 116.5 51.2)">LED1</text>
<text x="124.2" y="51.2" transform="rotate(-90 124.2 51.2)">LED0</text>
<text x="134.8" y="48.8">100n</text>
<text x="153.6" y="51.7">IC2</text>
<text x="186.2" y="51.2" transform="rotate(-90 186.2 51.2)">100n</text>
<text x="191.3" y="51.2" transform="rotate(-90 191.3 51.2)">100n</text>
<text x="196.4" y="51.2" transform="rotate(-90 196.4 51.2)">100n</text>
<text x="198.9" y="49" transform="rotate(-90 198.9 49)">C10</text>
<text x="201.5" y="51.2" transform="rotate(-90 201.5 51.2)">100n</text>
<text x="204" y="48.8" transform="rotate(-90 204 48.8)">C11</text>
<text x="206.5" y="51.2" transform="rotate(-90 206.5 51.2)">100n</text>
<text x="209.1" y="49" transform="rotate(-90 209.1 49)">C12</text>
<text x="53.8" y="54.8" transform="rotate(-90 53.8 54.8)">GND</text>
<text x="62.2" y="56.8">4060N</text>
<text x="173.9" y="54.3">DIP_SW8</text>
<text x="243.8" y="54.3">S2</text>
<text x="269.2" y="61.9">S3</text>
<text x="59.6" y="69.5">DIP_SW8</text>
<text x="143.4" y="66.9" transform="rotate(-90 143.4 66.9)">VCC_INT</text>
<text x="146" y="66.9" transform="rotate(-90 146 66.9)">VCC_INT</text>
<text x="148.5" y="66.9" transform="rotate(-90 148.5 66.9)">VCC_IO</text>
<text x="189.6" y="71.5">R13</text>
<text x="189.6" y="69">R14</text>
<text x="239.9" y="68.2">TASTER_RES</text>
<text x="135.8" y="77.1" transform="rotate(-90 135.8 77.1)">IO Bank</text>
<text x="158.7" y="77.1" transform="rotate(-90 158.7 77.1)">IO Bank</text>
<text x="179.4" y="76.6">R12</text>
<text x="203.5" y="75.6">3.3k</text>
<text x="203.5" y="73">3.3k</text>
<text x="179.4" y="81.7">R10</text>
<text x="179.6" y="79.1">R11</text>
<text x="266.4" y="82.5" transform="rotate(-90 266.4 82.5)">100</text>
<text x="271.1" y="83" transform="rotate(-90 271.1 83)">R29</text>
<text x="40" y="84.7" transform="rotate(-90 40 84.7)">RN2</text>
<text x="179.6" y="89.3">R7</text>
<text x="179.6" y="86.7">R8</text>
<text x="179.6" y="84.2">R9</text>
<text x="227.2" y="86.6">LED-DISP0</text>
<text x="250.1" y="84.7" transform="rotate(-90 250.1 84.7)">+3V3</text>
<text x="253.9" y="88.5">Q2</text>
<text x="33.4" y="91.6">+3V3</text>
<text x="81.7" y="92.8" transform="rotate(-90 81.7 92.8)">GND</text>
<text x="83.8" y="93.4">R16</text>
<text x="88.9" y="93.1">10k</text>
<text x="99" y="93.1">10k R15</text>
<text x="179.6" y="94.4">R5</text>
<text x="179.6" y="91.8">R6</text>
<text x="265.3" y="94.9">GND</text>
<text x="101" y="101.2" transform="rotate(-90 101 101.2)">10k</text>
<text x="143.4" y="99.9">GND</text>
<text x="156" y="101.7">TMS</text>
<text x="157.2" y="99.2">TDI</text>
<text x="181.5" y="97.4">R5..12: 100</text>
<text x="88.3" y="103.8" transform="rotate(-90 88.3 103.8)">10k</text>
<text x="91.1" y="103.8" transform="rotate(-90 91.1 103.8)">R17</text>
<text x="96.2" y="103.8" transform="rotate(-90 96.2 103.8)">R18</text>
<text x="99" y="106.1">R19</text>
<text x="155.9" y="106.8">TDO</text>
<text x="156.2" y="104.3">TCK</text>
<text x="252.6" y="105" transform="rotate(-90 252.6 105)">+3V3</text>
<text x="53.9" y="110.1" transform="rotate(-90 53.9 110.1)">SW1</text>
<text x="99" y="110.9">10k</text>
<text x="227.2" y="113.3">LED-DISP1</text>
<text x="256.5" y="111.4">Q3</text>
<text x="45.7" y="116.2">R28</text>
<text x="88.3" y="116.5" transform="rotate(-90 88.3 116.5)">10k</text>
<text x="91.1" y="116.5" transform="rotate(-90 91.1 116.5)">R21</text>
<text x="96.2" y="119" transform="rotate(-90 96.2 119)">R20</text>
<text x="101" y="119" transform="rotate(-90 101 119)">10k</text>
<text x="41.1" y="120.8" transform="rotate(-90 41.1 120.8)">GND</text>
<text x="45.7" y="121">100</text>
<text x="102.6" y="121.3">10k</text>
<text x="143.4" y="122.8">GND</text>
<text x="182.6" y="124.1" transform="rotate(-90 182.6 124.1)">R30</text>
<text x="187.4" y="124.1" transform="rotate(-90 187.4 124.1)">100</text>
<text x="91.1" y="130.7" transform="rotate(-90 91.1 130.7)">10k</text>
<text x="95.9" y="131.2" transform="rotate(-90 95.9 131.2)">R24</text>
<text x="101" y="131.2" transform="rotate(-90 101 131.2)">R23</text>
<text x="102" y="126.1">R22</text>
<text x="137.8" y="129.7">GNDGNDGNDGNDGNDGNDGNDGNDGND</text>
<text x="99" y="136.5">R25</text>
<text x="103.8" y="133.2" transform="rotate(-90 103.8 133.2)">10k</text>
<text x="106.6" y="136.3">10k</text>
<text x="117.6" y="132.2">GND</text>
<text x="49.5" y="140.6" transform="rotate(-90 49.5 140.6)">+3V3</text>
<text x="102.3" y="142.4">GND</text>
<text x="114.5" y="142.7">C14</text>
<text x="121.1" y="142.7">100n</text>
<text x="130.6" y="141.9" transform="rotate(-90 130.6 141.9)">2520-+3V3</text>
<text x="50.8" y="146.3">IC1P</text>
<text x="106.9" y="147.8">C2</text>
<text x="134.2" y="144.6" transform="rotate(-90 134.2 144.6)">X1-1</text>
<text x="136.7" y="144.6" transform="rotate(-90 136.7 144.6)">X1-2</text>
<text x="139.2" y="144.6" transform="rotate(-90 139.2 144.6)">X1-3</text>
<text x="141.8" y="144.6" transform="rotate(-90 141.8 144.6)">X1-4</text>
<text x="144.3" y="144.6" transform="rotate(-90 144.3 144.6)">X1-5</text>
<text x="146" y="148.2">JTAG Programmierstecker</text>
<text x="146.9" y="144.6" transform="rotate(-90 146.9 144.6)">X1-6</text>
<text x="149.4" y="144.6" transform="rotate(-90 149.4 144.6)">X1-7</text>
<text x="151.9" y="144.6" transform="rotate(-90 151.9 144.6)">X1-8</text>
<text x="154.5" y="144.6" transform="rotate(-90 154.5 144.6)">X1-9</text>
<text x="157" y="146" transform="rotate(-90 157 146)">X1-10</text>
<text x="159.6" y="145.8" transform="rotate(-90 159.6 145.8)">X1-11</text>
<text x="162.1" y="146" transform="rotate(-90 162.1 146)">X1-12</text>
<text x="164.6" y="146" transform="rotate(-90 164.6 146)">X1-13</text>
<text x="167.2" y="146" transform="rotate(-90 167.2 146)">X1-14</text>
<text x="169.7" y="146" transform="rotate(-90 169.7 146)">X1-15</text>
<text x="172.3" y="146" transform="rotate(-90 172.3 146)">X1-16</text>
<text x="174.8" y="146" transform="rotate(-90 174.8 146)">X1-17</text>
<text x="177.3" y="146" transform="rotate(-90 177.3 146)">X1-18</text>
<text x="179.9" y="146" transform="rotate(-90 179.9 146)">X1-19</text>
<text x="182.4" y="146" transform="rotate(-90 182.4 146)">X1-20</text>
<text x="91.6" y="155.4">C1</text>
<text x="93.9" y="151.8">R26</text>
<text x="106.9" y="152.9">1n</text>
<text x="113.6" y="153.9">+</text>
<text x="116.2" y="152">V+</text>
<text x="120.6" y="150.7">+3V3</text>
<text x="49.5" y="158.3">GND</text>
<text x="91.6" y="160.5">2.2n</text>
<text x="96.5" y="156.5">10k</text>
<text x="113.6" y="159">-</text>
<text x="17.5" y="169.4">X2-2</text>
<text x="46.9" y="171">B1</text>
<text x="59.9" y="170.5">IC4</text>
<text x="113.6" y="169.1">+</text>
<text x="118.1" y="168.5">IC3</text>
<text x="132" y="169.5">R27</text>
<text x="142.7" y="171.5" transform="rotate(-90 142.7 171.5)">GND</text>
<text x="17.5" y="179.5">X2-1</text>
<text x="33.5" y="176.6" transform="rotate(-90 33.5 176.6)">GND</text>
<text x="53.2" y="178.2">C15</text>
<text x="80" y="176.1" transform="rotate(-90 80 176.1)">+3V3</text>
<text x="83.6" y="178.2">C16</text>
<text x="113.6" y="174.2">-</text>
<text x="116.2" y="176.7">V-</text>
<text x="132" y="174.3">100</text>
<text x="175.2" y="174.8">Klinkenbuchse</text>
<text x="53.2" y="183.3">1000u</text>
<text x="83.6" y="183.3">10u</text>
<text x="113" y="183.7">GND</text>
<text x="49.5" y="188.8">GND</text>
<text x="64.7" y="188.8">GND</text>
<text x="80" y="188.8">GND</text>
</g>
<g font-size="2.1">
<text x="57.7" y="20.9">11</text>
<text x="64.5" y="22">P1</text>
<text x="72.3" y="22">Q4</text>
<text x="79.8" y="23.5">5</text>
<text x="79.8" y="20.9">7</text>
<text x="72.3" y="27.1">Q6</text>
<text x="72.3" y="24.6">Q5</text>
<text x="72.3" y="29.6">Q7</text>
<text x="79.8" y="26">4</text>
<text x="79.8" y="28.5">6</text>
<text x="72.3" y="34.7">Q9</text>
<text x="72.3" y="32.2">Q8</text>
<text x="79.8" y="33.6">13</text>
<text x="79.8" y="31">14</text>
<text x="214.2" y="33.6" transform="rotate(-90 214.2 33.6)">1</text>
<text x="71.1" y="39.8">Q12</text>
<text x="71.1" y="37.3">Q10</text>
<text x="79.8" y="38.7">1</text>
<text x="79.8" y="41.2">2</text>
<text x="79.8" y="36.1">15</text>
<text x="71.1" y="42.3">Q13</text>
<text x="71.1" y="44.9">Q14</text>
<text x="79.8" y="43.7">3</text>
<text x="214.2" y="45.6" transform="rotate(-90 214.2 45.6)">2</text>
<text x="216.7" y="45.6" transform="rotate(-90 216.7 45.6)">3</text>
<text x="219.3" y="45.6" transform="rotate(-90 219.3 45.6)">4</text>
<text x="221.8" y="45.6" transform="rotate(-90 221.8 45.6)">5</text>
<text x="224.4" y="45.6" transform="rotate(-90 224.4 45.6)">6</text>
<text x="240.9" y="46.3">3</text>
<text x="247.9" y="46.3">1</text>
<text x="57.5" y="51.4">12</text>
<text x="64.5" y="52.5">RES</text>
<text x="72.5" y="50">P0</text>
<text x="72.5" y="52.5">P0</text>
<text x="79.8" y="48.8">9</text>
<text x="79.8" y="51.4">10</text>
<text x="124.7" y="53.9">1</text>
<text x="143.1" y="49.4" transform="rotate(-90 143.1 49.4)">21</text>
<text x="145.6" y="49.4" transform="rotate(-90 145.6 49.4)">41</text>
<text x="148.2" y="49.4" transform="rotate(-90 148.2 49.4)">32</text>
<text x="168.6" y="53.9">44</text>
<text x="240.9" y="48.8">4</text>
<text x="247.9" y="48.8">2</text>
<text x="266.3" y="51.4">3</text>
<text x="266.3" y="53.9">4</text>
<text x="273.3" y="51.4">1</text>
<text x="273.3" y="53.9">2</text>
<text x="124.7" y="56.4">2</text>
<text x="124.7" y="59">3</text>
<text x="130.6" y="55">1</text>
<text x="130.6" y="57.6">2</text>
<text x="144.2" y="56.4" transform="rotate(-90 144.2 56.4)">21</text>
<text x="146.7" y="56.4" transform="rotate(-90 146.7 56.4)">41</text>
<text x="149.3" y="56.4" transform="rotate(-90 149.3 56.4)">32</text>
<text x="161.6" y="55">44</text>
<text x="161.6" y="57.6">43</text>
<text x="168.6" y="56.4">43</text>
<text x="168.6" y="59">42</text>
<text x="240.9" y="59">3</text>
<text x="247.9" y="59">1</text>
<text x="124.7" y="61.5">4</text>
<text x="124.7" y="64.1">5</text>
<text x="130.6" y="60.1">3</text>
<text x="130.6" y="62.7">4</text>
<text x="130.6" y="65.2">5</text>
<text x="161.6" y="60.1">42</text>
<text x="161.6" y="62.7">40</text>
<text x="161.6" y="65.2">39</text>
<text x="168.6" y="61.5">40</text>
<text x="168.6" y="64.1">39</text>
<text x="240.9" y="61.5">4</text>
<text x="247.9" y="61.5">2</text>
<text x="49.8" y="71.7">8</text>
<text x="49.8" y="69.1">9</text>
<text x="124.7" y="66.6">6</text>
<text x="124.7" y="69.1">7</text>
<text x="124.7" y="71.7">8</text>
<text x="130.6" y="67.7">6</text>
<text x="130.6" y="70.2">7</text>
<text x="161.6" y="67.7">38</text>
<text x="161.6" y="70.2">37</text>
<text x="168.6" y="66.6">38</text>
<text x="168.6" y="69.1">37</text>
<text x="168.6" y="71.7">36</text>
<text x="266.3" y="66.6">3</text>
<text x="266.3" y="69.1">4</text>
<text x="273.3" y="66.6">1</text>
<text x="273.3" y="69.1">2</text>
<text x="49.8" y="76.8">6</text>
<text x="49.8" y="74.2">7</text>
<text x="123.7" y="76.8">11</text>
<text x="124.7" y="74.2">9</text>
<text x="130.6" y="72.8">8</text>
<text x="130.6" y="75.3">9</text>
<text x="130.6" y="77.9">11</text>
<text x="161.6" y="72.8">36</text>
<text x="161.6" y="75.3">35</text>
<text x="161.6" y="77.9">34</text>
<text x="168.6" y="74.2">35</text>
<text x="168.6" y="76.8">34</text>
<text x="238.4" y="74.2">3</text>
<text x="238.4" y="76.8">4</text>
<text x="245.4" y="74.2">1</text>
<text x="245.4" y="76.8">2</text>
<text x="49.8" y="81.8">4</text>
<text x="49.8" y="79.3">5</text>
<text x="123.5" y="79.3">12</text>
<text x="123.5" y="81.8">13</text>
<text x="130.6" y="80.4">12</text>
<text x="130.6" y="82.9">13</text>
<text x="161.6" y="80.4">33</text>
<text x="161.6" y="82.9">29</text>
<text x="168.6" y="79.3">33</text>
<text x="168.6" y="81.8">29</text>
<text x="37.8" y="86.9">1</text>
<text x="49.8" y="86.9">2</text>
<text x="49.8" y="84.4">3</text>
<text x="123.5" y="84.4">14</text>
<text x="123.5" y="86.9">18</text>
<text x="123.5" y="89.5">19</text>
<text x="130.6" y="85.5">14</text>
<text x="130.6" y="88">18</text>
<text x="161.6" y="85.5">28</text>
<text x="161.6" y="88">27</text>
<text x="168.6" y="84.4">28</text>
<text x="168.6" y="86.9">27</text>
<text x="168.6" y="89.5">26</text>
<text x="223.7" y="89.5">7</text>
<text x="240.3" y="89.5">3</text>
<text x="123.5" y="92">20</text>
<text x="123.5" y="94.5">22</text>
<text x="130.6" y="90.6">19</text>
<text x="130.6" y="93.1">20</text>
<text x="130.6" y="95.6">22</text>
<text x="161.6" y="90.6">26</text>
<text x="161.6" y="93.1">25</text>
<text x="168.6" y="92">25</text>
<text x="223.7" y="92">6</text>
<text x="223.7" y="94.5">4</text>
<text x="240.3" y="92">8</text>
<text x="56.8" y="99.6" transform="rotate(-90 56.8 99.6)">8</text>
<text x="59.3" y="99.6" transform="rotate(-90 59.3 99.6)">7</text>
<text x="61.8" y="99.6" transform="rotate(-90 61.8 99.6)">6</text>
<text x="64.4" y="99.6" transform="rotate(-90 64.4 99.6)">5</text>
<text x="66.9" y="99.6" transform="rotate(-90 66.9 99.6)">4</text>
<text x="69.4" y="99.6" transform="rotate(-90 69.4 99.6)">3</text>
<text x="72" y="99.6" transform="rotate(-90 72 99.6)">2</text>
<text x="74.5" y="99.6" transform="rotate(-90 74.5 99.6)">1</text>
<text x="123.5" y="97.1">24</text>
<text x="130.6" y="98.2">24</text>
<text x="161.6" y="98.2">15</text>
<text x="161.6" y="100.7">16</text>
<text x="168.6" y="97.1">15</text>
<text x="168.6" y="99.6">16</text>
<text x="223.7" y="97.1">2</text>
<text x="223.7" y="99.6">1</text>
<text x="144.2" y="105.2" transform="rotate(-90 144.2 105.2)">10</text>
<text x="146.7" y="105.2" transform="rotate(-90 146.7 105.2)">23</text>
<text x="149.3" y="105.2" transform="rotate(-90 149.3 105.2)">31</text>
<text x="161.6" y="103.3">17</text>
<text x="161.6" y="105.8">30</text>
<text x="168.6" y="102.2">17</text>
<text x="168.6" y="104.7">30</text>
<text x="222.5" y="104.7">10</text>
<text x="223.7" y="102.2">9</text>
<text x="240.3" y="104.7">5</text>
<text x="56.8" y="111.6" transform="rotate(-90 56.8 111.6)">9</text>
<text x="59.3" y="112.8" transform="rotate(-90 59.3 112.8)">10</text>
<text x="61.8" y="112.6" transform="rotate(-90 61.8 112.6)">11</text>
<text x="64.4" y="112.8" transform="rotate(-90 64.4 112.8)">12</text>
<text x="66.9" y="112.8" transform="rotate(-90 66.9 112.8)">13</text>
<text x="69.4" y="112.8" transform="rotate(-90 69.4 112.8)">14</text>
<text x="72" y="112.8" transform="rotate(-90 72 112.8)">15</text>
<text x="74.5" y="112.8" transform="rotate(-90 74.5 112.8)">16</text>
<text x="143.1" y="112.3" transform="rotate(-90 143.1 112.3)">10</text>
<text x="145.6" y="112.3" transform="rotate(-90 145.6 112.3)">23</text>
<text x="148.2" y="112.3" transform="rotate(-90 148.2 112.3)">31</text>
<text x="223.7" y="117.3">6</text>
<text x="223.7" y="114.9">7</text>
<text x="223.7" y="119.9">4</text>
<text x="240.3" y="117.3">8</text>
<text x="240.3" y="114.9">3</text>
<text x="223.7" y="122.4">2</text>
<text x="223.7" y="125">1</text>
<text x="222.5" y="130">10</text>
<text x="223.7" y="127.5">9</text>
<text x="240.3" y="130">5</text>
<text x="51.7" y="140.8" transform="rotate(-90 51.7 140.8)">16</text>
<text x="51.7" y="151.7" transform="rotate(-90 51.7 151.7)">8</text>
<text x="147.5" y="173.2">3</text>
<text x="147.5" y="170.7">2</text>
<text x="147.5" y="168.1">1</text>
<text x="153.4" y="171.8">2</text>
<text x="153.4" y="169.2">1</text>
<text x="62" y="174.3">VI</text>
<text x="68" y="176.3" transform="rotate(-90 68 176.3)">GND</text>
<text x="69.5" y="174.3">VO</text>
<text x="147.5" y="178.3">5</text>
<text x="147.5" y="175.8">4</text>
<text x="153.4" y="179.4">5</text>
<text x="153.4" y="176.9">4</text>
<text x="153.4" y="174.3">3</text>
</g>
<g font-size="1.8">
<text x="225.8" y="89.5">a</text>
<text x="237.9" y="89.5">A</text>
<text x="225.8" y="92.1">b</text>
<text x="225.8" y="94.6">c</text>
<text x="237.9" y="92.1">A</text>
<text x="56.6" y="101.5">8</text>
<text x="59.1" y="101.5">7</text>
<text x="61.6" y="101.5">6</text>
<text x="64.1" y="101.5">5</text>
<text x="66.8" y="101.5">4</text>
<text x="69.3" y="101.5">3</text>
<text x="71.9" y="101.5">2</text>
<text x="74.2" y="101.5">1</text>
<text x="225.8" y="97.2">d</text>
<text x="225.8" y="99.7">e</text>
<text x="225.8" y="102.2">f</text>
<text x="225.8" y="104.8">g</text>
<text x="237.9" y="104.8">DP</text>
<text x="74.4" y="109.9">ON</text>
<text x="225.8" y="114.9">a</text>
<text x="225.8" y="117.5">b</text>
<text x="237.9" y="114.9">A</text>
<text x="237.9" y="117.5">A</text>
<text x="225.8" y="120">c</text>
<text x="225.8" y="122.6">d</text>
<text x="225.8" y="125.1">e</text>
<text x="225.8" y="127.6">f</text>
<text x="225.8" y="130.2">g</text>
<text x="237.9" y="130.2">DP</text>
<text x="53.9" y="143.1" transform="rotate(-90 53.9 143.1)">VDD</text>
<text x="53.9" y="151.5" transform="rotate(-90 53.9 151.5)">VSS</text>
<text x="51.4" y="178.3" transform="rotate(-90 51.4 178.3)">+</text>
<text x="81.9" y="178.3" transform="rotate(-90 81.9 178.3)">+</text>
</g>
</svg>
